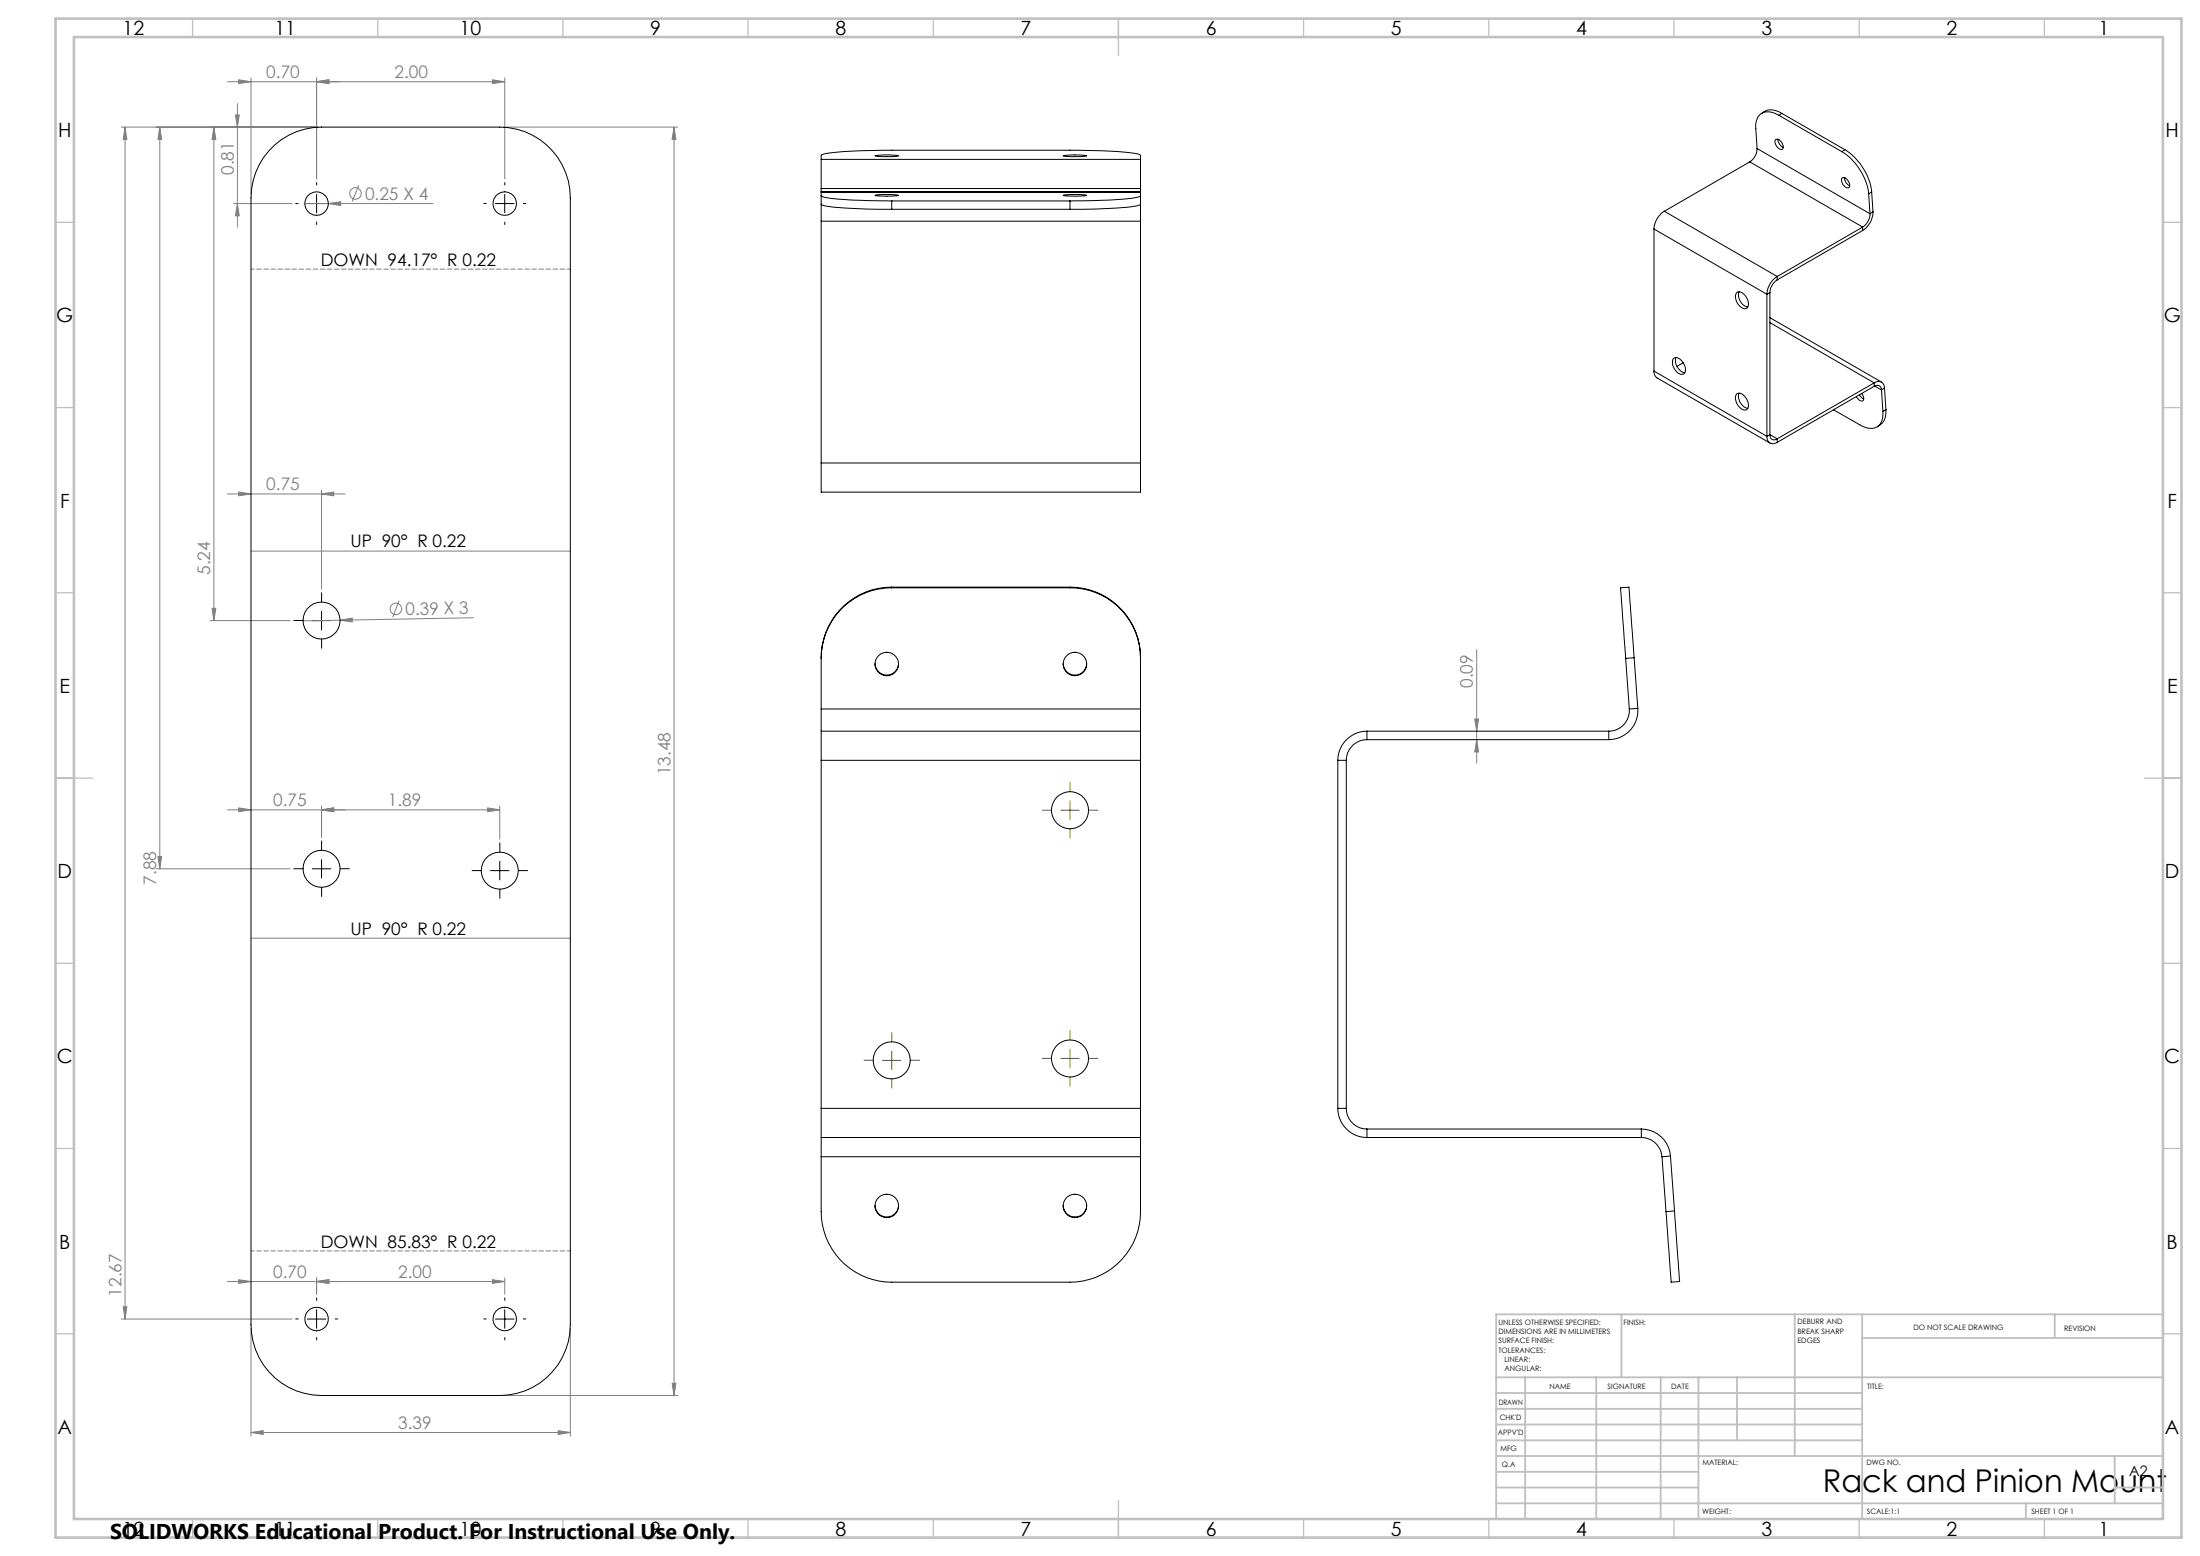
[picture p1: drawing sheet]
<svg xmlns="http://www.w3.org/2000/svg" width="594mm" height="420mm" viewBox="0 0 594 420" stroke-linecap="round" stroke-linejoin="round" font-family="sans-serif">
<g fill="none" stroke="#808080" stroke-width=".27">
<path d="M32.8 34.3h53M33.8 34.3l.5 3.3h-1zM33.8 34.3v321.7M43.1 34.3l.5 3.3h-.9zM43.1 34.3v200.2M57.7 34.3v133.2M57.7 34.3l.6 3.3h-1zM61.4 22.1h74.9M63.6 31h1l-.5 3.3zM64.1 28v33.3M64.5 21.5l3.3 .6-3.3 .5zM67.8 21v31.4"/>
<path d="M85.5 22.1l3.3-.6v1.1zM85.5 21v27.3M133 21.5l3.3 .6-3.3 .5zM136 34.3h47M136.3 21v27.3M182 34.3l.5 3.3h-1zM182 34.3v342.4M63.1 54.9h15.7M64.1 54.9l.5 3.4h-1zM82.3 54.9h34.6M88.7 54.9l3.3-.4v1zM96.9 50l-1.8 4.4"/>
<path d="M61.4 133.3h31.8M64.5 132.8l3.3 .5-3.3 .5zM86.8 133.3l3.3-.5v1zM86.8 132.3v26.7M67.8 148.7h86.2M56.8 167.5h21.5M57.3 164.2h1l-.6 3.3zM91.8 167.4l3.3-.6v1.1zM91.8 167.4l-10 .2M107.7 162.1l-1.7 4.5M127.8 166.7l-36 .7M398.7 175.3v30.7"/>
<path d="M398.2 194.1h1l-.5 3.3zM398.7 199.7l.5 3.3h-1zM64.5 218.1l3.3 .5-3.3 .5zM86.8 218.6l3.3-.5v1zM86.8 217.6v8.4M131.7 218.1l3.2 .5-3.2 .5zM134.9 217.6v8.9M134.9 218.6h-73.5M42.2 234.5h36.1M42.7 231.2h.9l-.5 3.3zM67.8 253.2h86.2M32.8 356h46"/>
<path d="M33.3 352.7h1l-.5 3.3zM61.4 345.9h74.9M64.5 345.4l3.3 .5-3.3 .5zM67.8 358.6v29.1M85.5 345.9l3.3-.5v1zM85.5 344.9v4.5M133 345.4l3.3 .5-3.3 .5zM136.3 344.9v4.5M154 358.6v29.1M136 376.7h47M181.5 373.4h1l-.5 3.3zM67.8 386.7l3.2-.5v1z"/>
<path d="M67.8 386.7h86.2M150.7 386.2l3.3 .5-3.3 .5z"/>
<circle cx="96" cy="52.2" r="1.56"/>
<circle cx="106.9" cy="164.4" r="1.56"/>
</g>
<path d="M283.9 218.7h-2.5M288.9 213.7v-2.5M293.9 218.7h2.5M288.9 223.7v2.5M235.8 286.2h-2.5M240.8 281.2v-2.5M240.8 291.2v2.5M245.8 286.2h2.5M283.9 285.7h-2.5M288.9 280.7v-2.5M288.9 290.7v2.5M293.9 285.7h2.5" fill="none" stroke="#808000" stroke-width=".27" stroke-dasharray="15.2 1.3 1.3 1.3"/>
<path d="M286.4 218.7h5M288.9 216.2v5M238.3 286.2h5M240.8 283.7v5M286.4 285.7h5M288.9 283.2v5" fill="none" stroke="#808000" stroke-width=".27"/>
<g fill="none" stroke="#000" stroke-width=".27" stroke-dasharray="15.2 1.3 1.3 1.3">
<path d="M80.5 54.9h-.7M85.5 49.9v-.6M85.5 59.9v.7M90.5 54.9h.7M131.3 54.9h-.7M136.3 49.9v-.6M136.3 59.9v.7M141.3 54.9h.7M81.8 167.5h-2.5M86.8 162.5v-2.5M86.8 172.5v2.5M91.8 167.5h2.5"/>
<path d="M81.8 234.5h-2.5M86.8 229.5v-2.5M86.8 239.5v2.5M91.8 234.5h2.5M130 235h-2.5M135 230v-2.5M135 240v2.5M140 235h2.5M80.5 356h-.7M85.5 351v-.7M90.5 356h.7M131.3 356h-.7"/>
<path d="M136.3 351v-.7M141.3 356h.7M85.5 361v.7M136.3 361v.7"/>
</g>
<g fill="none" stroke="#000" stroke-width=".27">
<path d="M83 54.9h5M85.5 52.5v4.9M133.8 54.9h5M136.3 52.5v4.9M84.3 167.5h5M86.8 165v5M84.3 234.5h5M86.8 232v5M132.4 235h5M134.9 232.5v5M83 356h5M85.5 353.5v5"/>
<path d="M133.8 356h5M136.3 353.5v5"/>
</g>
<path d="M67.8 72.6h86.2M154 337.7h-86.2" fill="none" stroke="#808080" stroke-width=".27" stroke-dasharray="1.3 .6" stroke-dashoffset=".4"/>
<g fill="none" stroke="#c0c0c0" stroke-width=".35">
<path d="M52 5v5M102 5v5M152 5v5M202 5v5M252 5v5M302 5v10M352 5v5M402 5v5M452 5v5M502 5v5M552 5v5M15 60h5"/>
<path d="M584 60h5M15 110h5M584 110h5M15 160h5M584 160h5M15 210h10M579 210h10M15 260h5M584 260h5M15 310h5M584 310h5M15 360h5"/>
<path d="M584 360h5M52 410v5M102 410v5M152 410v5M202 410v5M252 410v5M302 405v10M352 410v5M402 410v5M452 410v5M502 410v5M552 410v5"/>
</g>
<g fill="none" stroke="#c0c0c0" stroke-width=".5">
<path d="M437.8 354.8v17M484.6 354.8v38.2M502.8 354.8v55.2M554.8 354.8v6.4M584 354.8h-180v55.2M404 371.8h180M404 376h98.8M411.8 371.8v38.2M431 371.8v38.2M448.4 371.8v38.2M458.6 371.8v38.2M469 371.8v17"/>
<path d="M502.8 361.2h81.2M404 388.8h98.8M404 384.5h98.8M404 380.3h98.8M404 397.3h54.6M404 393h180M571 393v12.8M404 405.8h180M404 401.5h54.6M547 405.8v4.2M571 401.5h13"/>
</g>
<path d="M15 5h574v410h-574zM20 10h564v400h-564z" fill="none" stroke="#c0c0c0" stroke-width=".7"/>
<g fill="#808080">
<path d="M91.8 167.4l3.3-.6v1.1z"/>
<path d="M131.7 218.1l3.2 .5-3.2 .5zM86.8 218.6l3.3-.5v1z"/>
<path d="M85.5 22.1l3.3-.6v1.1zM133 21.5l3.3 .6-3.3 .5zM85.5 345.9l3.3-.5v1zM133 345.4l3.3 .5-3.3 .5zM88.7 54.9l3.3 .6v-1z"/>
<path d="M67.8 386.7l3.2-.5v1zM150.7 386.2l3.3 .5-3.3 .5z"/>
<path d="M85.5 22.1l3.3-.6v1.1zM64.5 21.5l3.3 .6-3.3 .5zM86.8 133.3l3.3-.5v1zM64.5 132.8l3.3 .5-3.3 .5zM86.8 218.6l3.3-.5v1zM64.5 218.1l3.3 .5-3.3 .5zM85.5 345.9l3.3-.5v1zM64.5 345.4l3.3 .5-3.3 .5z"/>
<path d="M64.1 54.9l.5 3.4h-1zM63.6 31h1l-.5 3.3zM57.3 164.2h1l-.6 3.3zM57.7 34.3l.6 3.3h-1zM42.7 231.2h.9l-.5 3.3zM43.1 34.3l.5 3.3h-.9zM33.3 352.7h1l-.5 3.3zM33.8 34.3l.5 3.3h-1z"/>
<path d="M398.2 194.1h1l-.5 3.3zM398.7 199.7l.5 3.3h-1zM182 34.3l.5 3.3h-1zM181.5 373.4h1l-.5 3.3z"/>
</g>
<g fill="none" stroke="#000" stroke-width=".27">
<path d="M74.2 39.1a18.9 18.9 0 0 1 12.6-4.8h48.1a19.1 19.1 0 0 1 19.1 19.1v304.2a19.1 19.1 0 0 1-19.1 19.1h-48.1a19.1 19.1 0 0 1-19-19.1v-304.2a19.2 19.2 0 0 1 6.4-14.3zM479.4 37.7a1.84 1.84 0 0 1 2.1 1.9 .69 .69 0 0 1-.5 .8 .69 .69 0 0 1-.8-.4 2.1 2.1 0 0 1-.8-2.3zM480 37.6a2.64 2.64 0 0 0 1.5 2.2M480.3 31.1a4 4 0 0 0-5.5 .3l-.6 1.4-.2 1.3 .4 6M480.3 31.1l17 9.8M481.1 30.6a4.4 4.4 0 0 0-5.6 .1M481.1 30.6l-.8 .5M481.1 30.6l17 9.8M221.7 52.8a10.3 10.3 0 0 0 5 1l14.1 .4M221.7 55.1a9.9 9.9 0 0 0 5 .9l7.2 .4 6.9 .1M221.7 55.1v4.6M221.7 43v7.9"/>
<path d="M221.7 43l.1-1.2a47 47 0 0 1 12.1-1.1l56.8-.1 11 .3a20.2 20.2 0 0 1 6.2 .9v1.2M221.7 50.9v4.2M221.7 59.7v65.3M221.7 51.8h86.2M221.7 59.7h86.2M221.7 43h86.2M221.7 50.9h86.2M236.3 52.7l1.8-.2 4.5 .2-3.2 .3zM236.3 42l3.8-.2 2.5 .3-4.5 .2zM240.8 54.2v2.3M240.8 54.2h48.1M240.8 56.5h48.1"/>
<path d="M287.1 52.7l1.8-.2 4.5 .2-3.2 .3zM287.1 42.1l2.4-.3 3.9 .3-1.8 .2zM288.9 54.2v2.3M307.9 52.8a10.3 10.3 0 0 1-4.9 1l-14.1 .4M307.9 55.1a9.9 9.9 0 0 1-4.9 .9l-7.2 .4-6.9 .1M307.9 55.1v4.6M307.9 43v7.9M307.9 50.9v4.2M307.9 59.7v65.3M449.4 57a6.1 6.1 0 0 0-2.8 4.8M449.4 57l30.4 17.6M472.4 43.7l30.5 17.6"/>
<path d="M472.4 43.7l-23 13.3M474.4 40.1a4.4 4.4 0 0 1-2 3.6M474.4 40.1l30.5 17.6M497.3 40.9a16.1 16.1 0 0 1 7.2 11.4M497.4 48a1.84 1.84 0 0 1 2 2 .67 .67 0 0 1-.4 .8 .67 .67 0 0 1-.8-.4 2.05 2.05 0 0 1-.8-2.4zM498 48a2.64 2.64 0 0 0 1.4 2.1M498.1 40.4a16.1 16.1 0 0 1 7.3 11.4M498.1 40.4l-.8 .5M504.5 52.3l.4 5.4M504.9 57.7a4.4 4.4 0 0 1-2 3.6M505.4 51.8l-.9 .5M505.4 51.8l.3 5.4"/>
<path d="M505.7 57.2a5.9 5.9 0 0 1-2.8 5M505.7 57.2l-.8 .5M446.6 61.8l30.5 17.6M446.6 61.8v38.4M468.9 79a2.11 2.11 0 0 1 2.8 1.5 2.01 2.01 0 0 1-.3 2.8 3.1 3.1 0 0 1-2.8-3.4zM469.5 78.8a3.3 3.3 0 0 0 2.4 4M477.1 79.4v38.4M477.9 79l-.8 .4M477.9 79v38.3M479.8 74.6a6.1 6.1 0 0 0-2.7 4.8M479.8 75.5a4.4 4.4 0 0 0-1.9 3.5M479.8 74.6v.9"/>
<path d="M502.9 61.3l-23.1 13.3M502.9 62.2l-23.1 13.3M502.9 61.3v.9M451.9 96.7a2.09 2.09 0 0 1 2.7 1.5 2 2 0 0 1-.2 2.8 3.1 3.1 0 0 1-2.8-3.4zM452.5 96.5a3.3 3.3 0 0 0 2.4 4.1M454.4 97.9l-1.6 1M477.9 85.7l30.1 17.4M477.9 87.1l28.1 16.2M446.6 100.2l.2 1.2 .6 .6 30.5 17.6M446.6 100.2l30.5 17.6M468.9 106.4a2.05 2.05 0 0 1 2.8 1.4 2.06 2.06 0 0 1-.3 2.8 3.1 3.1 0 0 1-2.5-4.2zM469.5 106.1a3.3 3.3 0 0 0 2.4 4.1"/>
<path d="M477.1 117.8a1.7 1.7 0 0 0 .8 1.8 1.7 1.7 0 0 0 1.9-.2M477.9 117.3a1.2 1.2 0 0 0 .6 1.3 1.2 1.2 0 0 0 1.3-.2M477.9 117.3l-.8 .5M477.9 117.3l1.9 1.1M479.8 118.4v1M495.1 110.6l7 4.1a4.1 4.1 0 0 0 5.5-.2l.7-1.5 .1-1.9M502 106.6l.7 .8 .5 .3M502.7 106.2a1.51 1.51 0 0 1 .1 2 1.79 1.79 0 0 1-1.6-1.1M506 103.3a1.67 1.67 0 0 1 1.9-.2 1.67 1.67 0 0 1 .9 1.6M506 104.3a1.19 1.19 0 0 1 1.3-.2 1.19 1.19 0 0 1 .7 1.2M506 103.3l-26.2 15.1M506 103.3v1"/>
<path d="M506 104.3l-26.2 15.1M506.2 104.2l1.8 1.1M508 105.3l.4 5.8M508.8 104.7l-.8 .6M508.8 104.7l.4 5.8M509.2 110.5a4.3 4.3 0 0 1-2.3 4.7M509.2 110.5l-.8 .6M221.7 125v7.8h86.2v-7.8M221.7 125h86.2M240.8 158.7a19 19 0 0 0-19.1 19M240.8 158.5a19 19 0 0 0-19.1 19v13.9M240.8 158.7h48.1"/>
<path d="M240.8 158.5v.2M240.8 158.5h48.1M288.9 158.5a19 19 0 0 1 19 19v13.9M288.9 158.7a19 19 0 0 1 19 19M288.9 158.5v.2M236.3 179.2a3.2 3.2 0 0 0 3.1 3 3.2 3.2 0 0 0 3.2-3M287.1 179.2a3.2 3.2 0 0 0 3.1 3 3.2 3.2 0 0 0 3.2-3M438.9 177.7l1 13.7M441.2 177.5l-1.4-19-2.2 .2 1.3 19M441.2 177.5l1 13.7M441.2 177.5l-2.3 .2M221.7 197.4v7.8"/>
<path d="M221.7 191.4v6M221.7 197.4h86.2M221.7 191.4h86.2M307.9 197.4v7.8M307.9 191.4v6M369.1 199.7a5.6 5.6 0 0 0-5.6 5.5M369.1 197.4a7.9 7.9 0 0 0-7.9 7.8M369.1 197.4h65.3M369.1 197.4v2.3M369.1 199.7h65.3M434.4 197.4v2.3M439.9 191.4a5.5 5.5 0 0 1-5.5 6"/>
<path d="M442.2 191.2a7.9 7.9 0 0 1-7.8 8.5M442.2 191.2l-2.3 .2M221.7 205.2h86.2M221.7 205.2v94M307.9 205.2v94M361.2 205.2h2.3M361.2 205.2v94M363.5 205.2v94M221.7 299.2v7.8M221.7 299.2h86.2M307.9 299.2v7.8M361.2 299.2a7.9 7.9 0 0 0 7.9 7.8"/>
<path d="M361.2 299.2h2.3M363.5 299.2a5.6 5.6 0 0 0 5.6 5.5M221.7 307v5.2M221.7 312.2v14.8a19 19 0 0 0 19.1 19.1h48.1a19 19 0 0 0 19-19.1v-14.8M221.7 307h86.2M221.7 312.2h86.2M307.9 307v5.2M369.1 307h74.1M369.1 304.7v2.3M369.1 304.7h74.1M443.2 304.7a7.9 7.9 0 0 1 7.8 7.3M443.2 307a5.6 5.6 0 0 1 5.5 5.2"/>
<path d="M443.2 304.7v2.3M448.7 312.2l1.1 14.8M451 312l1.1 14.9M451 312l-2.3 .2M236.3 325.4a3.2 3.2 0 0 0 3.1 3.1 3.2 3.2 0 0 0 3.2-3.1M287.1 325.4a3.2 3.2 0 0 0 3.1 3.1 3.2 3.2 0 0 0 3.2-3.1M452.1 326.9l1.4 19-2.3 .2-1.4-19.1M452.1 326.9l-2.3 .1"/>
<circle cx="85.5" cy="54.9" r="3.2"/>
<circle cx="136.3" cy="54.9" r="3.2"/>
<circle cx="86.8" cy="167.5" r="5"/>
<circle cx="239.4" cy="179.2" r="3.2"/>
<circle cx="290.2" cy="179.2" r="3.2"/>
<circle cx="288.9" cy="218.7" r="5"/>
<circle cx="86.8" cy="234.5" r="5"/>
<circle cx="134.9" cy="235" r="5"/>
<circle cx="240.8" cy="286.2" r="5"/>
<circle cx="288.9" cy="285.7" r="5"/>
<circle cx="239.4" cy="325.5" r="3.2"/>
<circle cx="290.2" cy="325.5" r="3.2"/>
<circle cx="85.5" cy="356" r="3.2"/>
<circle cx="136.3" cy="356" r="3.2"/>
</g>
<text font-size="8.5" x="492.2" y="402.7">Rack and Pinion Mount</text>
<text font-size="5.8" x="29.7" y="415.3">SOLIDWORKS Educational Product. For Instructional Use Only.</text>
<g font-size="5.3">
<text x="33.1" y="9.5">12</text>
<text x="74.1" y="9.5">11</text>
<text x="124.1" y="9.5">10</text>
<text x="175.6" y="9.5">9</text>
<text x="225.6" y="9.5">8</text>
<text x="275.6" y="9.5">7</text>
<text x="325.6" y="9.5">6</text>
<text x="375.6" y="9.5">5</text>
<text x="425.6" y="9.5">4</text>
<text x="475.6" y="9.5">3</text>
<text x="525.6" y="9.5">2</text>
<text x="566.6" y="9.5">1</text>
<text x="15.7" y="37">H</text>
<text x="584.7" y="37">H</text>
<text x="15.2" y="87">G</text>
<text x="584.2" y="87">G</text>
<text x="16.2" y="137">F</text>
<text x="585.2" y="137">F</text>
<text x="16.1" y="187">E</text>
<text x="585.1" y="187">E</text>
<text x="15.5" y="237">D</text>
<text x="584.5" y="237">D</text>
<text x="15.4" y="287">C</text>
<text x="584.4" y="287">C</text>
<text x="16" y="337.1">B</text>
<text x="585" y="337.1">B</text>
<text x="15.5" y="387">A</text>
<text x="584.5" y="387">A</text>
<text x="33.1" y="414.5">12</text>
<text x="74.1" y="414.5">11</text>
<text x="124.1" y="414.5">10</text>
<text x="175.6" y="414.5">9</text>
<text x="225.6" y="414.5">8</text>
<text x="275.6" y="414.5">7</text>
<text x="325.6" y="414.5">6</text>
<text x="375.6" y="414.5">5</text>
<text x="425.6" y="414.5">4</text>
<text x="475.6" y="414.5">3</text>
<text x="525.6" y="414.5">2</text>
<text x="566.6" y="414.5">1</text>
</g>
<g font-size="4.7" fill="#808080">
<text x="71.9" y="21">0.70</text>
<text x="106.5" y="21">2.00</text>
<text x="63.1" y="47.2" transform="rotate(-90 63.1 47.2)">0.81</text>
<text x="98.6" y="53.9">0.25 X 4</text>
<text x="71.9" y="132.3">0.75</text>
<text x="56.8" y="155.2" transform="rotate(-90 56.8 155.2)">5.24</text>
<text x="109.5" y="166" transform="rotate(-1 109.5 166)">0.39 X 3</text>
<text x="397.7" y="185.7" transform="rotate(-90 397.7 185.7)">0.09</text>
<text x="181" y="209.2" transform="rotate(-90 181 209.2)">13.48</text>
<text x="73.8" y="217.6">0.75</text>
<text x="104.7" y="217.6">1.89</text>
<text x="42.1" y="238.8" transform="rotate(-90 42.1 238.8)">7.88</text>
<text x="73.8" y="344.9">0.70</text>
<text x="107.5" y="344.9">2.00</text>
<text x="32.8" y="350" transform="rotate(-90 32.8 350)">12.67</text>
<text x="107.5" y="385.6">3.39</text>
</g>
<g font-size="4.7">
<text x="86.6" y="71.7">DOWN 94.17° R 0.22</text>
<text x="94.6" y="147.8">UP 90° R 0.22</text>
<text x="94.6" y="252.3">UP 90° R 0.22</text>
<text x="86.6" y="336.8">DOWN 85.83° R 0.22</text>
</g>
<text font-size="3.9" x="574.9" y="398.5">A2</text>
<g font-size="2">
<text x="404.6" y="357.6">UNLESS OTHERWISE SPECIFIED:</text>
<text x="438.4" y="357.6">FINISH:</text>
<text x="485.3" y="357.5">DEBURR AND</text>
<text x="485.3" y="360">BREAK SHARP</text>
<text x="516.6" y="359">DO NOT SCALE DRAWING</text>
<text x="557.3" y="359.2">REVISION</text>
<text x="404.6" y="360.1">DIMENSIONS ARE IN MILLIMETERS</text>
<text x="404.6" y="362.6">SURFACE FINISH:</text>
<text x="404.6" y="365.1">TOLERANCES:</text>
<text x="485.3" y="362.5">EDGES</text>
<text x="406.2" y="367.6">LINEAR:</text>
<text x="406.2" y="370.1">ANGULAR:</text>
<text x="418.3" y="375">NAME</text>
<text x="434" y="374.9">SIGNATURE</text>
<text x="451.2" y="374.9">DATE</text>
<text x="504.1" y="374.9">TITLE:</text>
<text x="404.6" y="379.1">DRAWN</text>
<text x="404.9" y="383.3">CHK'D</text>
<text x="404.4" y="387.4">APPV'D</text>
<text x="405.1" y="391.8">MFG</text>
<text x="405.5" y="396">Q.A</text>
<text x="459.6" y="395.5">MATERIAL:</text>
<text x="504" y="395.5">DWG NO.</text>
<text x="459.6" y="408.5">WEIGHT:</text>
<text x="504.1" y="408.6">SCALE:1:1</text>
<text x="548.5" y="408.6">SHEET 1 OF 1</text>
</g>
</svg>
